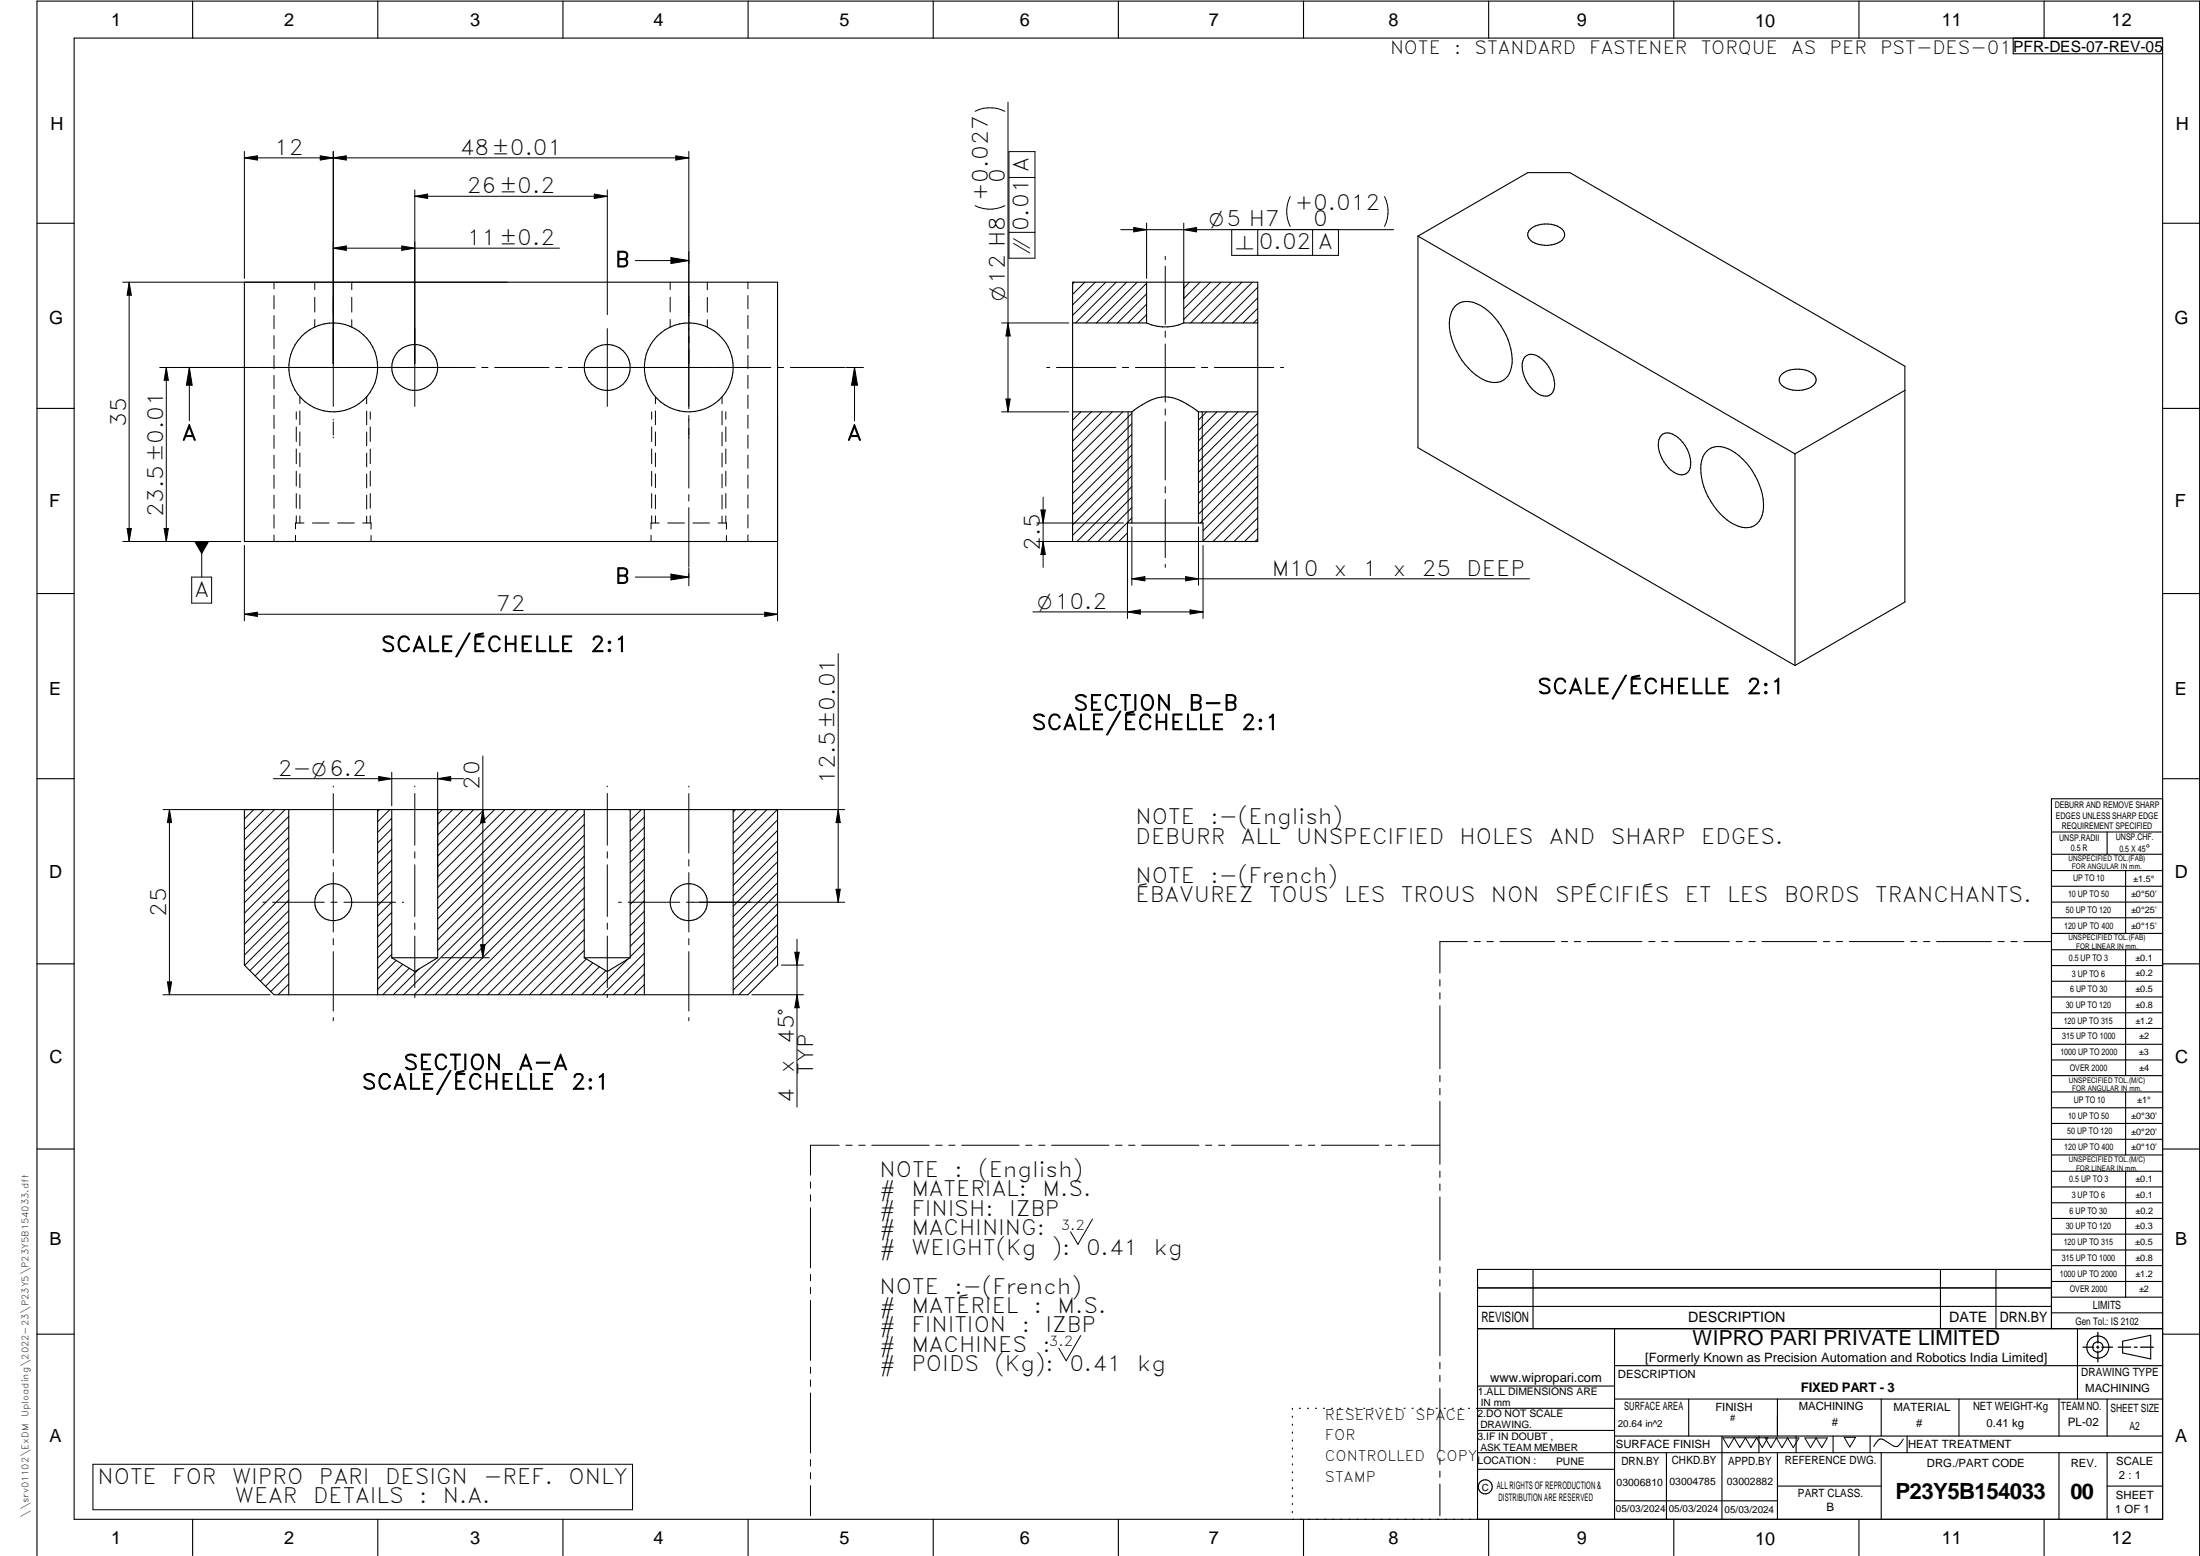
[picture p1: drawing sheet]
<svg xmlns="http://www.w3.org/2000/svg" width="594mm" height="420mm" viewBox="0 0 594 420" stroke-linecap="round" stroke-linejoin="round" font-family="sans-serif">
<g fill="none" stroke="#000" stroke-width=".3">
<path d="M20 10.3h564v400h-564zM52 .3v10M102 .3v10M152 .3v10M202 .3v10M252 .3v10M302 .3v10M352 .3v10M402 .3v10M452 .3v10M502 .3v10M543.6 10.3v4.2h40.4"/>
<path d="M552 .3v10M10 60.3h10M66 76.2h144v70h-144zM289.6 76.2h50v70h-50zM309.6 76.2v11M319.7 76.2v11M382.9 63.8l101.8 58.8M382.9 63.8v57.1l101.8 58.8M382.9 63.8l29.7-17.2h11.3l90.5 52.3v63.7l-29.7 17.1M413.3 61.8a7 7 0 0 1 8.9 .5 2.24 2.24 0 0 1-1.7 3.4 7.4 7.4 0 0 1-7.2-.8 1.9 1.9 0 0 1 0-3.1zM584 60.3h10M289.6 87.2h20"/>
<path d="M309.6 87.2a12.2 12.2 0 0 0 10.1 0M319.7 87.2h19.9M392.9 82.7a5.4 5.4 0 0 1 6.8-.2 18.8 18.8 0 0 1 8.6 15.5 5.5 5.5 0 0 1-3.2 5.1 7.4 7.4 0 0 1-6.6-1.9 18.6 18.6 0 0 1-7.1-15 6.5 6.5 0 0 1 1.5-3.5zM411.9 96.3a2.89 2.89 0 0 1 3.7 .1 9.5 9.5 0 0 1 4.2 8.1 2.54 2.54 0 0 1-3.8 2.2 9.1 9.1 0 0 1-4.8-9.2zM10 110.3h10M289.6 111.2h16M305.6 111.2v30M323.6 111.2h16M323.6 111.2v30M323.6 111.2l-.1-.1a17.2 17.2 0 0 0-8.8-4 16.1 16.1 0 0 0-9.1 4.1M448.6 117.6a2.87 2.87 0 0 1 3.8 0 9.1 9.1 0 0 1 4 8.8 2.64 2.64 0 0 1-4.4 1.1 9.3 9.3 0 0 1-4-8.8zM481.2 101a7 7 0 0 1 8.9 .5 2.02 2.02 0 0 1-1 3 7.5 7.5 0 0 1-7.9-.4 1.93 1.93 0 0 1 0-3.1z"/>
<path d="M514.4 105.4l-29.7 17.2M584 110.3h10M460.8 121.9a5.2 5.2 0 0 1 6.8-.2 18.6 18.6 0 0 1 8.6 15.5 4.9 4.9 0 0 1-4.9 5.3 13.4 13.4 0 0 1-9.4-7.2 15.5 15.5 0 0 1-2.4-11l.7-1.7zM484.7 122.6v57.1M324.9 146.2v-5h-20.4v5M10 160.3h10M584 160.3h10M10 210.3h10M66 218.6h144v42l-8 8h-128l-8-8zM78 218.6v50M102 218.6v50M105.8 218.6v40"/>
<path d="M118.2 218.6v40M157.8 218.6v40M170.2 218.6v40M174 218.6v50M198 218.6v50M584 215.7h-30v143.1M584 210.3h10M554 224.7h30M554 230.7h30M554 235.1h30M554 239.3h30M569 224.7v6"/>
<path d="M574 235.1v17M105.8 258.6l6.2 3.7 6.2-3.7M105.8 258.6h12.4M157.8 258.6l6.2 3.7 6.2-3.7M157.8 258.6h12.4M554 243.6h30M554 247.8h30M554 252.1h30M554 256.5h30M574 256.5v33.9M10 260.3h10M554 260.7h30"/>
<path d="M554 265h30M554 269.2h30M554 273.5h30M554 277.7h30M584 260.3h10M554 282h30M554 286.2h30M554 290.4h30M554 294.9h30M554 299.1h30M574 294.9v17M10 310.3h10"/>
<path d="M554 303.4h30M554 307.6h30M554 311.9h30M554 316.3h30M574 316.3v34M584 310.3h10M554 320.5h30M554 324.8h30M554 329h30M554 333.2h30M554 337.5h30M399 358.8h185"/>
<path d="M399 352.8h155M399 347.8h155M414 342.8v16M436 358.8v51.5M524 342.8v16M539 342.8v16M554 341.8h30M554 346h30M554 350.3h30M554 354.5h30M554 342.8h-155v67.5M561 358.8v19"/>
<path d="M10 360.3h10M399 374.3h37M436 368.8h148M436 377.8h148M456 377.8v10M480 377.8v10M508 377.8v10M529 377.8v10M556 377.8v10M569 377.8v10M573.2 362.2l7.6-1.6v6.3l-7.6-1.6zM584 360.3h10"/>
<path d="M349 380.3v.3M349 382.4v.3M349 384.6v.3M349 386.7v.3M349 388.8v.3M349 391v.3M349 393.1v.3M349 395.3v.3M349 397.4v.3M349 399.5v.3M350.9 380.3h.2M353.1 380.3h.2"/>
<path d="M355.2 380.3h.3M357.4 380.3h.3M359.6 380.3h.3M361.7 380.3h.3M363.9 380.3h.3M366.1 380.3h.3M368.3 380.3h.2M370.4 380.3h.3M372.6 380.3h.3M374.8 380.3h.3M376.9 380.3h.4M379.1 380.3h.3"/>
<path d="M381.3 380.3h.3M383.4 380.3h.4M385.6 380.3h.3M387.8 380.3h.3M390 380.3h.3M392.2 380.3h.3M394.3 380.3h.3M396.5 380.3h.3M398.7 380.3h37.3M399 386.2h37M399 396.7h37M436 387.8h148"/>
<path d="M450 392.3v18M465 387.8v22.5M475 387.8v4.5M480 392.3v18M485 387.8v4.5M495 387.8v4.5M505 387.8v4.5M508 392.3v18M515 387.8v4.5M556 392.3v18M569 392.3v18M584 392.3h-185"/>
<path d="M52 410.3v9.7M102 410.3v9.7M152 410.3v9.7M202 410.3v9.7M252 410.3v9.7M302 410.3v9.7M349 401.7v.3M349 403.8v.4M349 406v.3M349 408.1v.3M352 410.3v9.7M402 410.3v9.7"/>
<path d="M436 405.3h44M452 410.3v9.7M480 401.3h28M502 410.3v9.7M552 410.3v9.7M569 401.3h15M10 420v-419.7h584v419.7"/>
<circle cx="90" cy="99.2" r="12"/>
<circle cx="112" cy="99.2" r="6.2"/>
<circle cx="164" cy="99.2" r="6.2"/>
<circle cx="186" cy="99.2" r="12"/>
<circle cx="90" cy="243.6" r="5"/>
<circle cx="186" cy="243.6" r="5"/>
<circle cx="566.5" cy="363.8" r="2.99"/>
<circle cx="566.5" cy="363.7" r="1.41"/>
<circle cx="401.1" cy="401.5" r="1.9"/>
</g>
<path d="M566.5 359.7v3M562.5 363.8h2.9M566.1 363.8h.7M566.5 363.4v.7M566.5 364.9v2.8M567.6 363.8h2.9M572 363.8h3.4M576.3 363.8h.8M578 363.8h3.5" fill="none" stroke="#000" stroke-width=".34"/>
<g fill="none" stroke="#000" stroke-width=".27">
<path d="M263.3 30.1a9 9 0 0 1 8 0M272.2 27.6v83.6M66 42.6l3.5-.5v1.1zM66 40.9v34.3M66 42.6h120M86.5 42.1l3.5 .5-3.5 .6zM90 42.6l3.5-.5v1.1zM90 40.9v68.8M112 51.3v58.4M112 53l3.5-.6v1.2zM112 53h52M160.5 52.4l3.5 .6-3.5 .6z"/>
<path d="M164 51.3v33.7M182.5 42.1l3.5 .5-3.5 .6zM186 40.9v69.5M271.3 55.5a9 9 0 0 1-8 0M272.5 47.9h7M272.5 40.9h7v28.8h-7zM348.4 53.1a9 9 0 0 0 0 8M373.9 53.1a9 9 0 0 1 0 8M33.1 76.2h103.8M34.9 76.2v70M34.9 76.2l.6 3.5h-1.2zM74 76.2v1.8"/>
<path d="M74 79.8v3.6M85 76.2v2M90 67l3.5-.6v1.2zM90 67h61.1M95 76.2v2M108.5 66.4l3.5 .6-3.5 .6zM171.6 70.4h14.4M181 76.2v2M181.2 69.6l4.8 .8-4.8 .8zM191 76.2v2M202 76.2v1.8M202 79.8v3.6"/>
<path d="M272.5 62.7h7M290.1 76.2l-.5 .5M292.9 76.2l-3.3 3.3M295.8 76.2l-6.2 6.1M298.6 76.2l-9 9M301.4 76.2l-11 11M302.6 62h73.7M304.2 76.2l-11 11M306.1 61.4l3.5 .6-3.5 .6zM307.1 76.2l-11 11M309.6 79.3l-7.9 7.9M309.6 76.5l-10.7 10.7"/>
<path d="M309.6 60.2v15M314.7 69.2v.9M314.7 71.9v15.7M319.7 62l3.4-.6v1.2zM319.7 60.2v20.4l4.4-4.4M321.2 76.2l-1.5 1.6M326.9 76.2l-7.2 7.2M329.7 76.2l-10 10.1M332.5 76.2l-11 11M332.6 62h28.8v7h-28.8zM335.4 76.2l-11 11M338.2 76.2l-11 11"/>
<path d="M339.6 77.6l-9.6 9.6M339.6 62v7M354.5 62v7M44.9 99.2l.6 3.5h-1.2zM44.9 99.2v47M51.1 99.2l.8 4.8h-1.6zM51.1 99.2v14.4M74 85.2v3.6M74 90.6v3.5M74 96v3.6M85 80.3v3.9M85 86.3v2"/>
<path d="M95 80.3v4M95 86.3v2M128.3 99.2h-85.2M130.1 99.2h1.7M133.6 99.2h14.6M150 99.2h1.8M153.5 99.2h54.6M164 88.7v21M181 80.3v3.9M181 86.3v2M191 80.3v4M191 86.3v2"/>
<path d="M202 85.2v3.5M202 90.6v3.5M202 96v3.5M209.9 99.2h1.7M213.4 99.2h14.7M228.4 99.2h4.8M230.8 99.2l.8 4.8h-1.7zM230.8 99.2v14.4M270.5 87.2h18.1M272.2 87.2l.6 3.5h-1.2zM282.7 99.2h.8M285.3 99.2h16"/>
<path d="M303.1 99.2h1.7M306.6 99.2h16.1M309.6 85l-2.2 2.2M309.6 82.1l-5 5.1M314.7 89.4v1.7M314.7 92.9v15.7M324.4 99.2h1.7M327.9 99.2h16.1M339.6 83.3l-3.9 3.9M339.6 80.4l-6.7 6.8M339.6 86.1l-1.1 1.1M345.8 99.2h.8"/>
<path d="M74 101.4v3.5M74 106.8v3.5M74 112.1v3.6M74 117.6v3.5M80 111.2v2M80 115.3v3.9M81 107.2v1.8M81 111v3.7M81 116.6v3.8M90 113.2v.2M90 113.9v3.6M90 118v.2"/>
<path d="M99 107.2v1.9M99 111v3.7M99 116.7v3.7M100 111.2v2M100 115.3v3.9M176 111.2v2M176 115.3v3.9M177 107.2v1.8M177 111v3.7M177 116.6v3.8M186 112.2v19.6M195 107.2v1.9"/>
<path d="M195 111v3.7M195 116.7v3.7M196 111.2v2M196 115.3v3.9M202 101.3v3.6M202 106.7v3.6M202 112.1v3.6M202 117.5v3.5M210 112.3v55.3M270.5 111.2h18.1M271.6 107.7h1.2l-.6 3.5zM291.9 111.2l-2.3 2.3"/>
<path d="M294.7 111.2l-5.1 5.1M297.6 111.2l-8 7.9M300.3 111.2l-10.7 10.7M303.2 111.2l-13.6 13.6M304.6 111.2v30M305.6 114.4l-16 16M305.6 117.3l-16 16M305.6 111.6l-16 16M314.7 110.4v1.7M314.7 113.9v15.7M324.6 111.2v30M325.8 111.2l-2.2 2.2"/>
<path d="M328.6 111.2l-5 5M331.5 111.2l-7.9 7.8M334.3 111.2l-10.7 10.7M337.1 111.2l-13.5 13.5M339.6 117.2l-16 16M339.6 111.5l-16 16.1M339.6 114.4l-16 16M74 122.9v3.6M74 128.3v3.6M74 133.7v3.5M74 139.1v3.5M80 121.2v4"/>
<path d="M80 127.3v3.9M80 133.3v3.9M80 139.3v1.9M81 122.3v3.7M81 128v3.7M81 133.6v3.8M81 139.3v1.9M99 122.3v3.8M99 128v3.7M99 133.7v3.8M99 139.4v1.8M100 121.2v4"/>
<path d="M100 127.3v3.9M100 133.3v3.9M100 139.3v1.9M176 121.2v4M176 127.3v3.9M176 133.3v3.9M176 139.3v1.9M177 122.3v3.7M177 128v3.7M177 133.6v3.8M177 139.3v1.9M186 133.6v1.7"/>
<path d="M186 137.1v16.1M195 122.3v3.8M195 128v3.7M195 133.7v3.8M195 139.4v1.8M196 121.2v4M196 127.3v3.9M196 133.3v3.9M196 139.3v1.9M202 122.9v3.5M202 128.3v3.5M202 133.6v3.6"/>
<path d="M202 139v3.6M281.1 137.7h1.2l-.6 3.5zM281.7 134.2v19M305.6 139.9l-6.3 6.3M305.6 137l-9.1 9.2M305.6 134.2l-11.9 12M305.6 131.4l-14.8 14.8M305.6 122.9l-16 16M305.6 128.6l-16 16M305.6 120.1l-16 16M305.6 125.7l-16 16M314.7 131.4v1.7"/>
<path d="M314.7 134.9v15.7M339.6 139.8l-6.4 6.4M339.6 137l-9.2 9.2M339.6 134.2l-12 12M339.6 128.5l-14.7 14.8M339.6 131.3l-14.7 14.8M339.6 120l-16 16M339.6 122.9l-16 16M339.6 125.7l-15.5 15.5M33.1 146.2h31.8M34.3 142.7h1.2l-.6 3.5zM44.3 142.7h1.2l-.6 3.5z"/>
<path d="M51.8 155.8h5.3v7.1h-5.3zM54.5 146.2v9.6M66 147.3v20.3M74 144.5v1.7M79.8 144.6v1.6M82.1 141.2h-2.3v1.6M84.4 141.2h4.5M91.2 141.2h4.5M98 141.2h2.2v1.7M100.2 144.6v1.6M171.6 155.8h14.4M175.8 144.6v1.6"/>
<path d="M178 141.2h-2.2v1.6M180.3 141.2h4.5M181.2 155l4.8 .8-4.8 .8zM186 153.4v4.8M187.1 141.2h4.5M193.9 141.2h2.3v1.7M196.2 144.6v1.6M202 144.4v1.8M279.9 141.2h23.5M279.9 146.2h23.5M281.7 146.2l.6 3.5h-1.2zM304.5 143.9l-2.4 2.3"/>
<path d="M304.5 144.8v22.2M305.6 142.3v15.7M305.6 156.3h107.4M305.6 156.3l3.6-.6v1.1zM314.7 152.4v.8M320.2 155.7l3.4 .6-3.4 .5zM323.6 142.3v15.7M324.9 147.3v19.7M339.6 145.5l-.7 .7M339.6 142.7l-3.5 3.5M66 165.9l3.5-.6v1.2zM66 165.9h144"/>
<path d="M206.5 165.3l3.5 .6-3.5 .6zM226.3 176.5v67.1M278.9 165.2h46M304.5 165.2l3.4-.5v1.1zM321.3 164.7l3.6 .5-3.6 .6zM44 218.6h26.9M45.8 218.6v50M45.8 218.6l.5 3.5h-1.1zM68.5 218.6l-2.5 2.5M71.3 218.6l-5.3 5.4M73.8 210.3h51.4M74.2 218.6l-8.2 8.2"/>
<path d="M77 218.6l-11 11M90 212.3v.2M90 214.3v16M102.3 209.7l3.5 .6-3.5 .6zM102.4 218.6l-.4 .5M105.3 218.6l-3.3 3.3M105.8 208.5v9.1M112 212.3v.2M112 214.2v14M118.2 210.3l3.5-.6v1.2zM118.2 208.5v29.1M119.2 218.6h12.9"/>
<path d="M119.4 218.6l-1.2 1.2M122.3 218.6l-4.1 4.1M125.1 218.6l-6.9 6.9M127.9 218.6l-9.7 9.7M130.4 218.6l.6 3.5h-1.2zM130.4 204.1v54.5M130.7 218.6l-12.5 12.6M133.6 218.6l-15.4 15.4M136.4 218.6l-18.2 18.2M139.2 218.6l-21 21M142.1 218.6l-23.9 23.9M144.9 218.6l-26.7 26.7"/>
<path d="M147.7 218.6l-29.5 29.6M150.5 218.6l-32.3 32.4M153.4 218.6l-35.2 35.2M156.2 218.6l-38 38M157.8 219.8l-48.8 48.8M164 212.3v.2M164 214.2v14M170.3 218.6l-.1 .2M173.2 218.6l-3 3M186 212.3v.2M186 214.3v16M198.6 218.6l-.6 .6"/>
<path d="M199 218.6h29.1M201.5 218.6l-3.5 3.5M204.3 218.6l-6.3 6.3M207.1 218.6l-9.1 9.2M209.9 218.6l-11.9 11.9M226.3 218.6l.6 3.5h-1.1zM78 220.5l-12 12M78 223.3l-12 12M78 226.1l-12 12M78 228.9l-12 12.1M78 231.8l-12 12M78 234.6l-12 12"/>
<path d="M78 237.4l-12 12M90 232.1v1.7M90 235.6v16.1M105.8 220.9l-3.8 3.8M105.8 223.8l-3.8 3.8M105.8 226.6l-3.8 3.8M105.8 229.4l-3.8 3.8M105.8 232.2l-3.8 3.9M105.8 235.1l-3.8 3.8M105.8 237.9l-3.8 3.8M112 230v1.7M112 233.5v14"/>
<path d="M157.8 222.7l-46 45.9M157.8 225.5l-43.1 43.1M157.8 228.3l-40.3 40.3M157.8 231.2l-37.5 37.4M157.8 234l-34.6 34.6M157.8 236.8l-31.8 31.8M157.8 239.6l-29 29M164 230v1.7M164 233.5v14M174 220.6l-3.8 3.8M174 223.4l-3.8 3.8M174 226.3l-3.8 3.8"/>
<path d="M174 229.1l-3.8 3.8M174 231.9l-3.8 3.9M174 234.8l-3.8 3.7M174 237.6l-3.8 3.8M186 232.1v1.7M186 235.6v16.1M210 221.4l-12 12M210 224.2l-12 12M210 227l-12 12.1M210 229.9l-12 12M210 232.7l-12 12M210 235.5l-12 12"/>
<path d="M210 238.4l-12 12M71 243.6h.8M73.6 243.6h14M78 248.8l-12 11.9M78 251.6l-10.5 10.5M78 243.1l-12 12M78 245.9l-12 12M78 240.2l-12 12.1M78 254.4l-9.1 9.1M78 257.2l-7.7 7.7M89.4 243.6h1.7M90 253.4v1.7"/>
<path d="M90 257v16M92.9 243.6h13.9M105.8 240.7l-3.8 3.9M105.8 243.6l-3.8 3.8M105.8 246.4l-3.8 3.8M105.8 249.2l-3.8 3.8M105.8 252.1l-3.8 3.8M105.8 254.9l-3.8 3.8M105.8 257.7l-3.8 3.8M107 259.3l-5 5M108.6 243.6h.4M112 249.3v1.7"/>
<path d="M112 252.8v13.9M119.2 258.6h12.9M129.8 255.1h1.2l-.6 3.5zM157.8 251l-17.7 17.6M157.8 242.5l-26.2 26.1M157.8 245.3l-23.3 23.3M157.8 253.8l-14.8 14.8M157.8 248.2l-20.5 20.4M157.8 256.6l-12 12M158.3 259l-9.7 9.6M164 249.3v1.7M164 252.8v13.9"/>
<path d="M167 243.6h.8M169.5 259l-9.6 9.6M169.6 243.6h14M174 257.4l-11.2 11.2M174 243.2l-3.8 3.9M174 246.1l-3.8 3.8M174 240.4l-3.8 3.8M174 248.9l-3.8 3.8M174 251.8l-3.8 3.7M174 254.6l-3.8 3.8M185.4 243.6h42.7M186 253.4v1.7"/>
<path d="M186 257v16M210 258.1l-10.5 10.5M210 241.2l-12 12M210 244l-12 12M210 246.8l-12 12.1M210 249.7l-12 12M210 252.5l-12 12M210 255.4l-12 11.9M214.6 257.1h1.2l-.6 3.5zM215.2 253.6v45.4M225.8 240.1h1.1l-.6 3.5zM396.2 254.3h-7.4v8.5"/>
<path d="M398.1 254.3h1.6M401.5 254.3h1.8M405 254.3h14.8M421.6 254.3h1.7M425.1 254.3h1.7M428.6 254.3h14.8M445.2 254.3h1.7M448.7 254.3h1.7M452.2 254.3h14.8M468.8 254.3h1.7M472.3 254.3h1.7M475.8 254.3h14.8"/>
<path d="M492.4 254.3h1.7M495.8 254.3h1.8M499.4 254.3h14.7M516 254.3h1.6M519.4 254.3h1.8M522.9 254.3h14.8M539.5 254.3h1.7M543 254.3h1.7M546.5 254.3h7.4M44 268.6h28.9M45.2 265.1h1.1l-.5 3.5zM78 260.1l-6.3 6.2"/>
<path d="M78 265.7l-2.9 2.9M78 262.9l-4.9 4.9M78 268.5l-.1 .1M90 274.8v.8M108.7 260.4l-6.7 6.8M110.5 261.5l-7.1 7.1M112 268.5v.9M113.2 261.6l-7 7M160.1 260l-8.6 8.6M161.8 261.1l-7.5 7.5M163.6 262.1l-6.5 6.5M164 268.5v.9"/>
<path d="M174 260.2l-8.4 8.4M174 263.1l-5.6 5.5M174 265.9l-2.8 2.7M186 274.8v.8M203 268.6h14M211 260.6h6M215.2 268.6l.6 3.5h-1.2zM388.8 264.5v1.8M388.8 268.1v1.6M388.8 271.6v17M388.8 290.4v1.7M388.8 293.9v1.7"/>
<path d="M388.8 297.4v17M218.9 319.2v1.6M226.6 309.2h-7.7v8.1M228.4 309.2h1.7M231.9 309.2h1.7M235.4 309.2h15.5M252.7 309.2h1.7M256.2 309.2h1.7M259.7 309.2h15.5M277 309.2h1.7M280.5 309.2h1.7M284 309.2h15.5"/>
<path d="M301.2 309.2h1.8M304.8 309.2h1.7M308.3 309.2h15.5M325.5 309.2h1.7M329.1 309.2h1.6M332.6 309.2h15.4M349.8 309.2h1.7M353.3 309.2h1.7M356.8 309.2h15.5M374.1 309.2h1.7M377.6 309.2h1.7M381.1 309.2h7.7"/>
<path d="M388.8 316.2v1.7M388.8 319.7v1.7M218.9 322.6v1.8M218.9 326.1v16.2M295 329.2l-3.9 6.8-2-3.4M388.8 323.2v17.1M218.9 344.1v1.8M218.9 347.6v1.7M218.9 351.2v16.1M388.8 342.1v1.6M388.8 345.6v1.7M388.8 349v17.1"/>
<path d="M218.9 369.1v1.7M218.9 372.6v1.8M218.9 376.1v16.2M291.8 360.6l-3.9 6.9-2-3.5M388.8 367.9v1.7M388.8 371.4v1.7M388.8 374.9v17M25.1 395.4h145.7v12.3h-145.7zM218.9 394.1v1.8M218.9 397.6v1.7M388.8 393.7v1.7M388.8 397.2v1.7"/>
<path d="M465.2 388.2h12.2l-1.5 2.7-1.6-2.7-1.5 2.7-1.5-2.7-1.5 2.7-1.5-2.7-1.5 2.7zM476.7 388.3h9.1l-1.6 2.6-1.5-2.6-1.5 2.6-1.5-2.6-1.5 2.6zM487.4 388.3h6l-1.5 2.6-1.5-2.6-1.5 2.6zM498 388.1h3.1l-1.6 2.6zM514 388.6l-1.1 1.5a1.2 1.2 0 0 1-1.8 .3l-1.8-1.2a1.55 1.55 0 0 0-1.6-.6 1.55 1.55 0 0 0-1.2 1.1l-.5 .9M218.9 401.2v8.1M388.8 400.7v8.6"/>
</g>
<g fill="#000">
<path d="M66 42.6l3.5-.5v1.1zM86.5 42.1l3.5 .5-3.5 .6zM90 42.6l3.5-.5v1.1zM112 53l3.5-.6v1.2zM160.5 52.4l3.5 .6-3.5 .6zM182.5 42.1l3.5 .5-3.5 .6zM34.9 76.2l.6 3.5h-1.2zM90 67l3.5-.6v1.2zM108.5 66.4l3.5 .6-3.5 .6zM181.2 69.6l4.8 .8-4.8 .8zM306.1 61.4l3.5 .6-3.5 .6zM319.7 62l3.4-.6v1.2z"/>
<path d="M272.2 87.2l.6 3.5h-1.2zM44.9 99.2l.6 3.5h-1.2zM51.1 99.2l.8 4.8h-1.6zM230.8 99.2l.8 4.8h-1.7zM271.6 107.7h1.2l-.6 3.5zM281.1 137.7h1.2l-.6 3.5zM34.3 142.7h1.2l-.6 3.5zM44.3 142.7h1.2l-.6 3.5zM52.4 146.2h4.1l-2 3.5zM181.2 155l4.8 .8-4.8 .8zM281.7 146.2l.6 3.5h-1.2zM305.6 156.3l3.6-.6v1.1z"/>
<path d="M320.2 155.7l3.4 .6-3.4 .5zM66 165.9l3.5-.6v1.2zM206.5 165.3l3.5 .6-3.5 .6zM304.5 165.2l3.4-.5v1.1zM321.3 164.7l3.6 .5-3.6 .6zM102.3 209.7l3.5 .6-3.5 .6zM118.2 210.3l3.5-.6v1.2zM45.8 218.6l.5 3.5h-1.1zM130.4 218.6l.6 3.5h-1.2zM226.3 218.6l.6 3.5h-1.1zM129.8 255.1h1.2l-.6 3.5zM214.6 257.1h1.2l-.6 3.5z"/>
<path d="M225.8 240.1h1.1l-.6 3.5zM45.2 265.1h1.1l-.5 3.5zM215.2 268.6l.6 3.5h-1.2z"/>
</g>
<text font-size="6" x="511.8" y="404.8">P23Y5B154033</text>
<text font-size="5.9" x="559.1" y="404.7">00</text>
<g font-size="5.7">
<text x="74" y="41.8">12</text>
<text x="124.2" y="41.8">48±0.01</text>
<text x="126.1" y="52.1">26±0.2</text>
<text x="271.3" y="49.3" transform="rotate(-90 271.3 49.3)">0</text>
<text x="266.8" y="54.3" transform="rotate(-90 266.8 54.3)">+0.027</text>
<text x="349.6" y="56.6">+0.012</text>
<text x="277.7" y="62.4" transform="rotate(-90 277.7 62.4)">0.01 A</text>
<text x="354.6" y="61.1">0</text>
<text x="126.1" y="66.1">11±0.2</text>
<text x="340" y="67.2">0.02 A</text>
<text x="166.1" y="72.1">B</text>
<text x="34" y="115.2" transform="rotate(-90 34 115.2)">35</text>
<text x="49.1" y="118.9">A</text>
<text x="228.7" y="118.9">A</text>
<text x="44" y="139.7" transform="rotate(-90 44 139.7)">23.5±0.01</text>
<text x="280.8" y="148.8" transform="rotate(-90 280.8 148.8)">2.5</text>
<text x="343.4" y="155.4">M10</text>
<text x="360.2" y="155.4">x</text>
<text x="368" y="155.4">1</text>
<text x="376.1" y="155.4">x</text>
<text x="383.9" y="155.4">25</text>
<text x="396" y="155.4">DEEP</text>
<text x="52.5" y="161.1">A</text>
<text x="166.1" y="157.6">B</text>
<text x="134" y="165">72</text>
<text x="102.9" y="176">SCALE/ÉCHELLE</text>
<text x="159.4" y="176">2:1</text>
<text x="289.9" y="191.8">SECTION</text>
<text x="320.9" y="191.8">B-B</text>
<text x="415.1" y="187.4">SCALE/ÉCHELLE</text>
<text x="471.7" y="187.4">2:1</text>
<text x="278.6" y="197.1">SCALE/ÉCHELLE</text>
<text x="335.2" y="197.1">2:1</text>
<text x="75.1" y="209.4">2-O6.2</text>
<text x="129.5" y="213.2" transform="rotate(-90 129.5 213.2)">20</text>
<text x="225.5" y="211.6" transform="rotate(-90 225.5 211.6)">12.5±0.01</text>
<text x="306.7" y="222.6">NOTE</text>
<text x="306.7" y="227.9">DEBURR</text>
<text x="326.8" y="222.6">:-(English)</text>
<text x="335.1" y="227.9">ALL</text>
<text x="350" y="227.9">UNSPECIFIED</text>
<text x="394.1" y="227.9">HOLES</text>
<text x="418.3" y="227.9">AND</text>
<text x="435" y="227.9">SHARP</text>
<text x="459.4" y="227.9">EDGES.</text>
<text x="306.7" y="238.4">NOTE</text>
<text x="326.8" y="238.4">:-(French)</text>
<text x="306.7" y="243.7">ÉBAVUREZ</text>
<text x="342.7" y="243.7">TOUS</text>
<text x="363" y="243.7">LES</text>
<text x="378.3" y="243.7">TROUS</text>
<text x="402.6" y="243.7">NON</text>
<text x="419.9" y="243.7">SPÉCIFIÉS</text>
<text x="455" y="243.7">ET</text>
<text x="466.4" y="243.7">LES</text>
<text x="481.8" y="243.7">BORDS</text>
<text x="506.4" y="243.7">TRANCHANTS.</text>
<text x="44.9" y="247.6" transform="rotate(-90 44.9 247.6)">25</text>
<text x="214.3" y="281.8" transform="rotate(-90 214.3 281.8)">45°</text>
<text x="109" y="288.9">SECTION</text>
<text x="140" y="288.9">A-A</text>
<text x="214.3" y="289.6" transform="rotate(-90 214.3 289.6)">x</text>
<text x="219.6" y="290.3" transform="rotate(-90 219.6 290.3)">TYP</text>
<text x="97.7" y="294.1">SCALE/ÉCHELLE</text>
<text x="154.2" y="294.1">2:1</text>
<text x="214.3" y="297.7" transform="rotate(-90 214.3 297.7)">4</text>
<text x="237.5" y="317.8">NOTE</text>
<text x="257.7" y="317.8">:</text>
<text x="264.1" y="317.8">(English)</text>
<text x="237.5" y="323">#</text>
<text x="246.1" y="323">MATERIAL:</text>
<text x="281.5" y="323">M.S.</text>
<text x="237.5" y="328.3">#</text>
<text x="246.1" y="328.3">FINISH:</text>
<text x="272.5" y="328.3">IZBP</text>
<text x="237.5" y="333.5">#</text>
<text x="246.1" y="333.5">MACHINING:</text>
<text x="237.5" y="338.8">#</text>
<text x="246.1" y="338.8">WEIGHT(Kg</text>
<text x="284" y="338.8">):</text>
<text x="293.3" y="338.8">0.41</text>
<text x="311.6" y="338.8">kg</text>
<text x="237.5" y="349.3">NOTE</text>
<text x="257.7" y="349.3">:-(French)</text>
<text x="237.5" y="354.5">#</text>
<text x="237.5" y="359.8">#</text>
<text x="246.1" y="359.8">FINITION</text>
<text x="246.1" y="354.5">MATÉRIEL</text>
<text x="275.9" y="359.8">:</text>
<text x="279.2" y="354.5">:</text>
<text x="282.3" y="359.8">IZBP</text>
<text x="285.6" y="354.5">M.S.</text>
<text x="237.5" y="365">#</text>
<text x="246.1" y="365">MACHINES</text>
<text x="281.5" y="365">:</text>
<text x="237.5" y="370.3">#</text>
<text x="246.1" y="370.3">POIDS</text>
<text x="268.5" y="370.3">(Kg):</text>
<text x="288.8" y="370.3">0.41</text>
<text x="307.1" y="370.3">kg</text>
<text x="26.3" y="400.6">NOTE</text>
<text x="46.5" y="400.6">FOR</text>
<text x="62.7" y="400.6">WIPRO</text>
<text x="86.1" y="400.6">PARI</text>
<text x="104" y="400.6">DESIGN</text>
<text x="130.5" y="400.6">-REF.</text>
<text x="153.5" y="400.6">ONLY</text>
<text x="63.4" y="405.9">WEAR</text>
<text x="84.5" y="405.9">DETAILS</text>
<text x="113.2" y="405.9">:</text>
<text x="119.6" y="405.9">N.A.</text>
</g>
<text font-size="5.6" x="457" y="363.2">WIPRO PARI PRIVATE LIMITED</text>
<g font-size="5.4">
<text x="326.5" y="61.1">O5 H7</text>
<text x="277.7" y="68.5" transform="rotate(-90 277.7 68.5)">i</text>
<text x="333.7" y="67.2">n</text>
<text x="271.3" y="81.4" transform="rotate(-90 271.3 81.4)">O12 H8</text>
<text x="280.2" y="164.4">O10.2</text>
</g>
<g font-size="4.9">
<text x="30" y="6.9">1</text>
<text x="76.7" y="6.9">2</text>
<text x="127" y="6.9">3</text>
<text x="176.5" y="6.9">4</text>
<text x="226.7" y="6.9">5</text>
<text x="275.4" y="6.9">6</text>
<text x="326.4" y="6.9">7</text>
<text x="375" y="6.9">8</text>
<text x="425.8" y="6.9">9</text>
<text x="473.9" y="7.3">10</text>
<text x="524.3" y="6.9">11</text>
<text x="570.2" y="6.9">12</text>
<text x="375.4" y="14.5">NOTE</text>
<text x="392.7" y="14.5">:</text>
<text x="398.2" y="14.5">STANDARD</text>
<text x="429.2" y="14.5">FASTENER</text>
<text x="459.2" y="14.5">TORQUE</text>
<text x="483.7" y="14.5">AS</text>
<text x="494.1" y="14.5">PER</text>
<text x="507.7" y="14.5">PST-DES-01</text>
<text x="13.6" y="35.1">H</text>
<text x="587.6" y="35.1">H</text>
<text x="13.2" y="87.5">G</text>
<text x="587.2" y="87.5">G</text>
<text x="13.2" y="137">F</text>
<text x="587.2" y="137">F</text>
<text x="13.2" y="187.6">E</text>
<text x="587.2" y="187.6">E</text>
<text x="13.2" y="237">D</text>
<text x="587.2" y="237">D</text>
<text x="13.4" y="287.1">C</text>
<text x="587.4" y="287.1">C</text>
<text x="13.4" y="336.2">B</text>
<text x="587.4" y="336.2">B</text>
<text x="13.4" y="389.3">A</text>
<text x="587.4" y="389.3">A</text>
<text x="30" y="416.9">1</text>
<text x="76.7" y="416.9">2</text>
<text x="127" y="416.9">3</text>
<text x="176.5" y="416.9">4</text>
<text x="226.7" y="416.9">5</text>
<text x="275.4" y="416.9">6</text>
<text x="326.4" y="416.9">7</text>
<text x="375" y="416.9">8</text>
<text x="425.8" y="416.9">9</text>
<text x="473.9" y="417.3">10</text>
<text x="524.3" y="416.9">11</text>
<text x="570.2" y="416.9">12</text>
</g>
<text font-size="4.2" x="543.6" y="14">PFR-DES-07-REV-05</text>
<g font-size="3.9">
<text x="400" y="357.1">REVISION</text>
<text x="455.9" y="357.1">DESCRIPTION</text>
<text x="526.4" y="357.1">DATE</text>
<text x="540" y="357.1">DRN.BY</text>
<text x="357.8" y="383.3">RESERVED</text>
<text x="382.3" y="383.3">SPACE</text>
<text x="357.8" y="388.9">FOR</text>
<text x="357.8" y="394.5">CONTROLLED</text>
<text x="387.8" y="394.5">COPY</text>
<text x="357.8" y="400">STAMP</text>
</g>
<g font-size="3.7">
<text x="286.4" y="332">3.2</text>
<text x="283.2" y="363.5">3.2</text>
</g>
<text font-size="3.6" x="486.3" y="375.8">FIXED PART - 3</text>
<g font-size="3.5">
<text x="444.3" y="367.7">[Formerly Known as Precision Automation and Robotics India Limited]</text>
<text x="402.4" y="373.3">www.wipropari.com</text>
</g>
<g font-size="3.1">
<text x="565.1" y="353.5">LIMITS</text>
<text x="562" y="371.7">DRAWING TYPE</text>
<text x="436.9" y="372.1">DESCRIPTION</text>
<text x="563.1" y="375.9">MACHINING</text>
<text x="438.6" y="380.8">SURFACE AREA</text>
<text x="463.2" y="380.9">FINISH</text>
<text x="485.7" y="380.8">MACHINING</text>
<text x="511.3" y="380.9">MATERIAL</text>
<text x="532.8" y="380.7">NET WEIGHT-Kg</text>
<text x="556.5" y="380.7">TEAM NO.</text>
<text x="569.9" y="381.2">SHEET SIZE</text>
<text x="494.6" y="385.1">#</text>
<text x="517.4" y="385.3">#</text>
<text x="536.4" y="385.3">0.41 kg</text>
<text x="558.4" y="385.1">PL-02</text>
<text x="575" y="386.1">A2</text>
<text x="436.3" y="391">SURFACE FINISH</text>
<text x="437.8" y="395.5">DRN.BY</text>
<text x="451.4" y="395.4">CHKD.BY</text>
<text x="466.6" y="395.5">APPD.BY</text>
<text x="482" y="395.4">REFERENCE DWG.</text>
<text x="515.3" y="391.1">HEAT TREATMENT</text>
<text x="571.4" y="395.6">SCALE</text>
<text x="520.4" y="396.2">DRG./PART CODE</text>
<text x="559.2" y="396.1">REV.</text>
<text x="572.2" y="399.5">2 : 1</text>
<text x="485.5" y="404.3">PART CLASS.</text>
<text x="493.2" y="407.9">B</text>
<text x="571.4" y="404.7">SHEET</text>
<text x="571.2" y="408.4">1 OF 1</text>
</g>
<text font-size="3" x="579.5" y="230.1">°</text>
<g font-size="2.8">
<text x="560.4" y="357.7">Gen Tol.: IS 2102</text>
<text x="399.1" y="376.6">1.ALL DIMENSIONS ARE</text>
<text x="399" y="382.7">2.DO NOT SCALE</text>
<text x="399" y="388.7">3.IF IN DOUBT ,</text>
<text x="399" y="395.4">LOCATION :</text>
<text x="420.2" y="395.6">PUNE</text>
<text x="404.2" y="402">ALL RIGHTS OF REPRODUCTION &amp;</text>
<text x="436.5" y="401.2">03006810</text>
<text x="450.8" y="400.9">03004785</text>
<text x="466.3" y="401">03002882</text>
<text x="404.7" y="405.4">DISTRIBUTION ARE RESERVED</text>
</g>
<g font-size="2.7">
<text x="399.9" y="379.7">IN mm</text>
<text x="399.7" y="385.7">DRAWING.</text>
<text x="436.9" y="385.4">20.64 in^2</text>
<text x="399.7" y="391.8">ASK TEAM MEMBER</text>
<text x="400.1" y="402.5">C</text>
<text x="436.4" y="408.3">05/03/2024</text>
<text x="450.6" y="408.4">05/03/2024</text>
<text x="465.7" y="408.5">05/03/2024</text>
</g>
<g font-size="2.5">
<text x="554.9" y="218.3">DEBURR AND REMOVE SHARP</text>
<text x="555.2" y="221">EDGES UNLESS SHARP EDGE</text>
<text x="556.1" y="227.1">UNSP.RADII</text>
<text x="556.8" y="223.8">REQUIREMENT SPECIFIED</text>
<text x="571.4" y="226.9">UNSP.CHF.</text>
<text x="559.2" y="229.9">0.5 R</text>
<text x="572.3" y="230.1">0.5 X 45</text>
<text x="559.8" y="238">UP TO 10</text>
<text x="576.1" y="238.1">±1.5°</text>
<text x="558.5" y="242.2">10 UP TO 50</text>
<text x="575.5" y="242.3">±0°50'</text>
<text x="557.4" y="250.7">120 UP TO 400</text>
<text x="557.9" y="246.5">50 UP TO 120</text>
<text x="575.5" y="250.7">±0°15'</text>
<text x="575.5" y="246.5">±0°25'</text>
<text x="558.7" y="259.4">0.5 UP TO 3</text>
<text x="559.5" y="263.7">3 UP TO 6</text>
<text x="576.6" y="263.6">±0.2</text>
<text x="576.6" y="259.4">±0.1</text>
<text x="559" y="267.9">6 UP TO 30</text>
<text x="576.6" y="267.9">±0.5</text>
<text x="557.8" y="272.2">30 UP TO 120</text>
<text x="576.6" y="272.2">±0.8</text>
<text x="556.9" y="280.7">315 UP TO 1000</text>
<text x="557.3" y="276.4">120 UP TO 315</text>
<text x="576.6" y="276.4">±1.2</text>
<text x="577.7" y="280.7">±2</text>
<text x="556.4" y="284.9">1000 UP TO 2000</text>
<text x="577.6" y="284.9">±3</text>
<text x="558.9" y="289.2">OVER 2000</text>
<text x="577.7" y="289.3">±4</text>
<text x="560" y="297.9">UP TO 10</text>
<text x="577.1" y="297.9">±1°</text>
<text x="558.5" y="302.1">10 UP TO 50</text>
<text x="575.5" y="302.1">±0°30'</text>
<text x="557.4" y="310.6">120 UP TO 400</text>
<text x="558.2" y="306.3">50 UP TO 120</text>
<text x="575.5" y="310.6">±0°10'</text>
<text x="575.5" y="306.4">±0°20'</text>
<text x="558.8" y="319.2">0.5 UP TO 3</text>
<text x="559.4" y="323.4">3 UP TO 6</text>
<text x="576.6" y="319.2">±0.1</text>
<text x="576.6" y="323.5">±0.1</text>
<text x="558.9" y="327.7">6 UP TO 30</text>
<text x="576.7" y="327.7">±0.2</text>
<text x="557.8" y="332">30 UP TO 120</text>
<text x="576.6" y="332">±0.3</text>
<text x="556.8" y="340.5">315 UP TO 1000</text>
<text x="557.3" y="336.3">120 UP TO 315</text>
<text x="576.6" y="336.3">±0.5</text>
<text x="576.6" y="340.5">±0.8</text>
<text x="556.2" y="344.7">1000 UP TO 2000</text>
<text x="576.6" y="344.7">±1.2</text>
<text x="558.9" y="349">OVER 2000</text>
<text x="577.6" y="349">±2</text>
<text x="467.2" y="383.8">#</text>
</g>
<g font-size="2.4">
<text x="7.7" y="382.7" transform="rotate(-90 7.7 382.7)">Uploading\2022-23\P23Y5\P23Y5B154033.dft</text>
<text x="7.7" y="409.8" transform="rotate(-90 7.7 409.8)">\\srv01102\ExDM</text>
</g>
<g font-size="2.1">
<text x="558.5" y="232.4">UNSPECIFIED TOL.(FAB)</text>
<text x="559.5" y="234.7">FOR ANGULAR IN mm.</text>
<text x="558.6" y="253.9">UNSPECIFIED TOL.(FAB)</text>
<text x="560.7" y="256.3">FOR LINEAR IN mm.</text>
<text x="558.7" y="292.3">UNSPECIFIED TOL.(M/C)</text>
<text x="559.6" y="294.7">FOR ANGULAR IN mm.</text>
<text x="558.7" y="313.7">UNSPECIFIED TOL.(M/C)</text>
<text x="560.6" y="316.1">FOR LINEAR IN mm.</text>
</g>
</svg>
